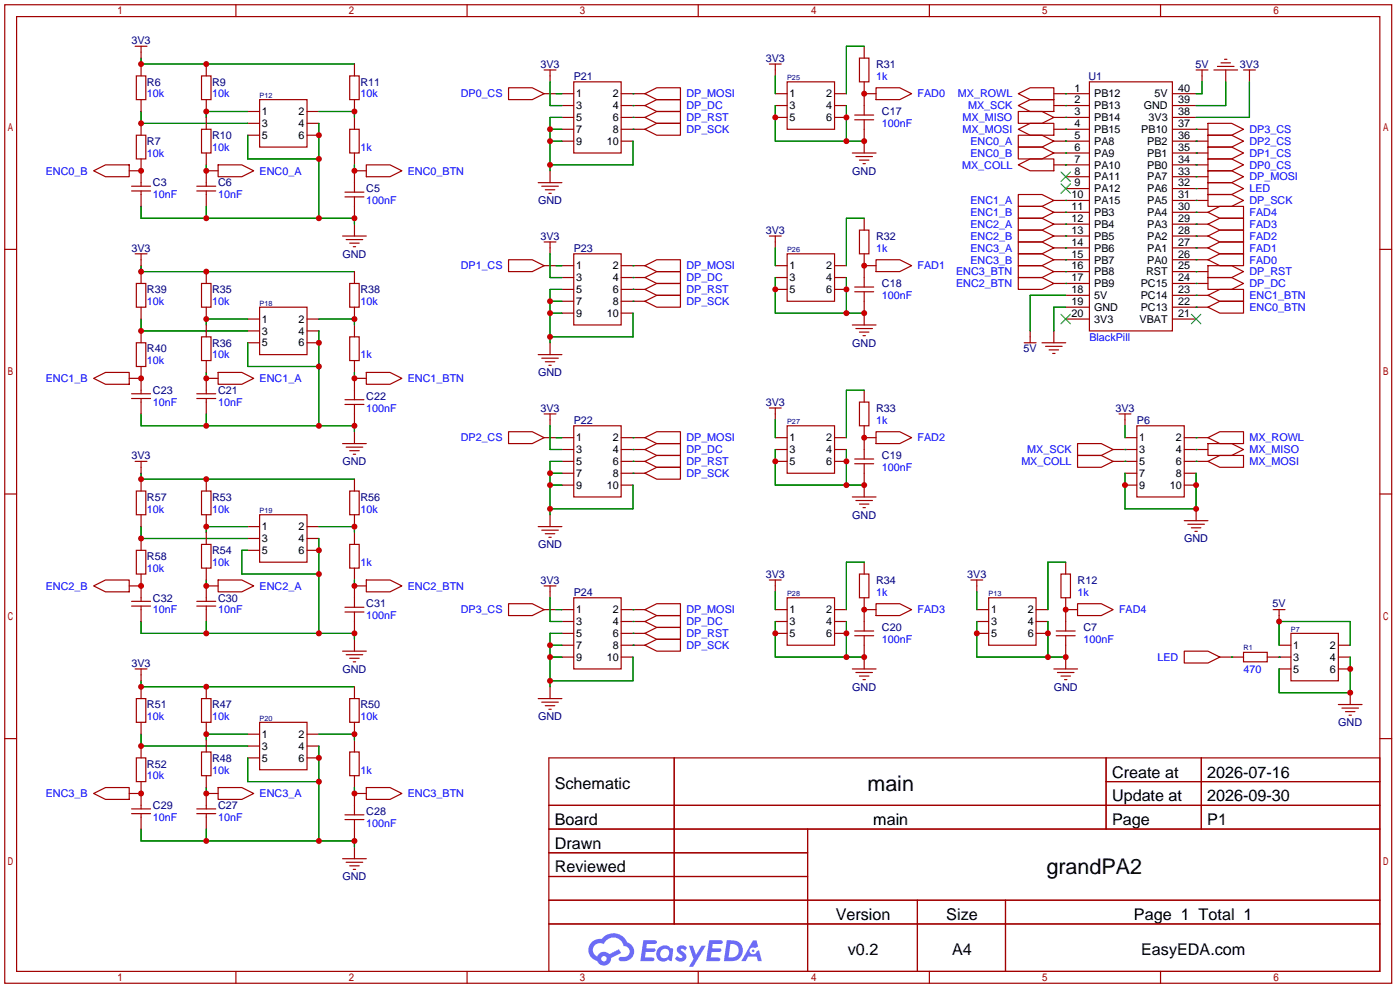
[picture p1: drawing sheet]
<svg xmlns="http://www.w3.org/2000/svg" width="300mm" height="212mm" viewBox="0 0 300 212" stroke-linecap="round" stroke-linejoin="round" font-family="sans-serif">
<g fill="none" stroke="#a10000" stroke-width=".25">
<path d="M1 1h297.2v209.6h-297.2zM3.6 3.6h292.1v204.4h-292.1zM50.5 1v2.6M100.1 1v2.6M149.6 1v2.6M199.1 1v2.6M248.7 1v2.6M1 53.4h2.6M295.7 53.4h2.5M1 105.8h2.6M295.7 105.8h2.5M1 158.2h2.6"/>
<path d="M295.7 158.2h2.5M117.6 162.3h178.1v45.7h-178.1zM117.6 172.5h178.1M117.6 177.5h178.1M144.5 162.3v35.6M173 177.5v30.5M237 162.3v15.2M237 167.4h58.7M257.4 162.3v15.2M117.6 182.6h55.4M117.6 192.8h178.1M117.6 187.7h55.4"/>
<path d="M117.6 197.9h178.1M196.6 192.8v15.2M215.4 192.8v15.2M50.5 208v2.6M100.1 208v2.6M149.6 208v2.6M199.1 208v2.6M248.7 208v2.6"/>
</g>
<g fill="#5487ff">
<path d="M145.3 202.7a1.3 1.3 0 0 1 1.9 .3l-.4 .6a.54 .54 0 0 0-.9-.2l.1 .2a1.28 1.28 0 0 1 .8 2 1.53 1.53 0 0 1-2.2-.3l.5-.6 .8 .5a.31 .31 0 0 0 .4-.3 .31 .31 0 0 0-.3-.4 1.12 1.12 0 0 1-.7-1.8z"/>
<path d="M147.6 202.5h.9l.6 2 1.2-2h.9l-2.7 4.6h-.9l1-1.7z"/>
<path d="M137.8 201.4h1.7a1.31 1.31 0 0 1 1.2 .2 .4 .4 0 0 1-.3 .5l-1.8 .1-.1 .9h1.6a.4 .4 0 0 1 .4 .4 .4 .4 0 0 1-.5 .4h-1.6l-.2 1.2h1.4a.46 .46 0 0 1 .5 0 .46 .46 0 0 1 .1 .5l-.4 .2h-2.6z"/>
<path d="M151.9 201.4h1.7a1.32 1.32 0 0 1 1.2 .2 .39 .39 0 0 1-.3 .5l-1.8 .1-.1 .9h1.6a.4 .4 0 0 1 .4 .4 .4 .4 0 0 1-.4 .4h-1.7l-.2 1.2h1.4a.46 .46 0 0 1 .5 0 .46 .46 0 0 1 .1 .5l-.4 .2h-2.6z"/>
<path d="M161.3 201.4h.8l.3 1.3-.6 .4a.75 .75 0 0 0-1.1 .3 .75 .75 0 0 0 .5 1 .75 .75 0 0 0 .9-.7l.5-.2 .6 2.3h-.8l-.3-.9h-1.8l-.5 .9h-1z"/>
<path d="M155.7 201.4l-.6 4.4h1.5a2.27 2.27 0 0 0 2.6-2.2 2.27 2.27 0 0 0-2.7-2.2zM156.5 202.1a1.5 1.5 0 0 1 1.8 1.6 1.5 1.5 0 0 1-1.9 1.4h-.3z"/>
<path d="M141.2 203a1.6 1.6 0 0 0-.3 2.3 1.6 1.6 0 0 0 2.3 .2l.7 .3 .3-2.4-.1-.3-.5-.1a1.58 1.58 0 0 0-2.4 0zM141.8 203.5a.98 .98 0 0 1 1.6 .4 .98 .98 0 0 1-1.1 1.3 .94 .94 0 0 1-.9-.7 .94 .94 0 0 1 .4-1z"/>
<path d="M126.8 201.8a2.37 2.37 0 0 0 1.1 4 1.54 1.54 0 0 0 1.8 1 1.54 1.54 0 0 0 1.2-1.6l2.2-1.1-.5-.8-2 1a1.57 1.57 0 0 0-2.7 .5 1.5 1.5 0 0 1-.7-2.1 1.5 1.5 0 0 1 2.2-.5 2.23 2.23 0 0 1 2.3-1.4 2.23 2.23 0 0 1 2 1.8 1.16 1.16 0 0 1 1.2 1.1 1.16 1.16 0 0 1-1.1 1.2h-.7a.47 .47 0 0 0-.5 .4 .47 .47 0 0 0 .4 .5 2.17 2.17 0 0 0 2.5-.9 2.17 2.17 0 0 0-.3-2.7l-.8-.4a3.2 3.2 0 0 0-5.5-.7l-1.1 .1zM128.8 205.3a.6 .6 0 0 1 1.2 0 .6 .6 0 0 1-1.2 0z"/>
<circle cx="161.4" cy="203.6" r=".28"/>
</g>
<g fill="none" stroke="#a10000" stroke-width=".25">
<path d="M29 9.9h2.5M29.2 16.3h2v5h-2zM30.2 9.9v2.5M30.2 13.7v2.6M43.2 16.3h2v5h-2zM44.2 13.7v2.6M74.9 16.3h2.1v5h-2.1zM75.9 13.7v2.6M109 18.8h5l2.6 1.3-2.6 1.2h-5zM116.6 15h2.5M117.9 15v2.5M122.9 17.5h10.2v15.3h-10.2z"/>
<path d="M164.8 13.7h2.6M166.1 13.7v2.6M168.7 17.5h10.1v10.2h-10.1zM184.1 12.4h2.1v5.1h-2.1zM185.2 9.9v2.5M185.2 17.5v7.1M187.7 18.8h5.1l2.5 1.3-2.5 1.2h-5.1zM233.4 17.5h17.8v53.4h-17.8zM256.3 15h2.5M257.6 15v2.5M260.1 15h5.1M260.9 14.2h3.5"/>
<path d="M261.6 13.5h2.1M262.4 12.7h.5M262.6 15v2.5M266.4 15h2.6M267.7 15v2.5M20.1 36.6l2.5-1.3h5.1v2.5h-5.1zM27.7 36.6h2.5M28.2 39.9h4.1M29.2 29h2v5h-2zM30.2 21.3v2.6M30.2 26.4v2.6M30.2 34v5.9"/>
<path d="M42.2 39.9h4M43.2 27.7h2v5.1h-2zM44.2 21.3v2.6M44.2 25.1v2.6M44.2 32.8v2.5M46.7 35.3h5.1l2.6 1.3-2.6 1.2h-5.1zM46.7 36.6h-2.5v3.3M53.1 23.9h2.5M53.1 26.4h2.5M53.1 29h2.5M55.6 21.3h10.2v10.2h-10.2zM65.8 23.9h2.5"/>
<path d="M65.8 26.4h2.5M65.8 29h2.5M74.9 27.7h2.1v5.1h-2.1zM75.9 21.3v2.6M75.9 25.1v2.6M75.9 32.8v2.5M78.5 35.3h5.1l2.5 1.3-2.5 1.2h-5.1zM78.5 36.6h-2.6v4.5M115.3 39.1h5.1M116.1 39.9h3.5M116.6 20.1h2.5M117.9 36.6v2.5"/>
<path d="M120.4 20.1h2.5M120.4 22.6h2.5M120.4 25.1h2.5M120.4 27.7h2.5M120.4 30.2h2.5M133.1 20.1h5.1M133.1 22.6h5.1M133.1 25.1h5.1M133.1 27.7h5.1M133.1 30.2h2.5M138.2 22.6l2.5-1.3h5.1v2.6h-5.1zM138.2 20.1l2.5-1.3h5.1v2.5h-5.1z"/>
<path d="M138.2 25.1l2.5-1.2h5.1v2.5h-5.1zM138.2 27.7l2.5-1.3h5.1v2.6h-5.1zM166.1 20.1h2.6M166.1 22.6h2.6M166.1 25.1h2.6M178.8 20.1h2.6M178.8 22.6h2.6M178.8 25.1h2.6M182.6 32.8h5.1M183.1 25.7h4.1M183.1 24.6h4.1M183.4 33.5h3.5"/>
<path d="M184.1 34.3h2.1M184.9 35.1h.5M185.2 20.1h2.5M185.2 25.7v7.1M218.2 22.6l2.5-1.3h5.1v2.6h-5.1zM218.2 27.7l2.5-1.3h5.1v2.6h-5.1zM218.2 23.9h5.1l2.5 1.2-2.5 1.3h-5.1zM218.2 29h5.1l2.5 1.2-2.5 1.3h-5.1zM218.2 31.5h5.1l2.5 1.3-2.5 1.2h-5.1zM218.2 20.1l2.5-1.3h5.1v2.5h-5.1zM218.2 35.3l2.5-1.3h5.1v2.6h-5.1zM225.8 20.1h7.6"/>
<path d="M225.8 22.6h7.6M225.8 25.1h7.6M225.8 35.3h7.6M225.8 27.7h7.6M225.8 30.2h7.6M225.8 32.8h7.6M228.3 37.8h5.1M251.2 20.1h5.1M251.2 22.6h5.1M251.2 25.1h5.1M251.2 37.8h7.6M251.2 35.3h7.6"/>
<path d="M251.2 27.7h7.6M251.2 30.2h7.6M251.2 32.8h7.6M258.8 29h5.1l2.5 1.2-2.5 1.3h-5.1zM258.8 31.5h5.1l2.5 1.3-2.5 1.2h-5.1zM258.8 34h5.1l2.5 1.3-2.5 1.3h-5.1zM258.8 26.4h5.1l2.5 1.3-2.5 1.3h-5.1zM258.8 36.6h5.1l2.5 1.2-2.5 1.3h-5.1zM258.8 39.1h5.1l2.5 1.3-2.5 1.3h-5.1zM28.2 40.9h4.1M29 54.4h2.5M30.2 40.9v3.3"/>
<path d="M30.2 54.4v2.5M30.2 58.2v2.5M42.2 40.9h4M44.2 40.9v3.3M44.2 58.2v2.5M73.4 50.5h5.1M73.9 42.2h4.1M73.9 41.1h4.1M74.2 51.3h3.5M74.9 52.1h2.1M75.7 52.8h.5M75.9 42.2v4.5"/>
<path d="M75.9 48v2.5M75.9 58.2v2.5M109 55.6h5l2.6 1.3-2.6 1.3h-5zM116.6 56.9h2.5M116.6 51.8h2.5M116.8 40.6h2.1M117.6 41.4h.5M117.9 51.8v2.6M120.4 56.9h2.5M120.4 59.4h2.5M122.9 54.4h10.2v15.2h-10.2zM133.1 56.9h5.1"/>
<path d="M133.1 59.4h5.1M138.2 59.4l2.5-1.2h5.1v2.5h-5.1zM138.2 56.9l2.5-1.3h5.1v2.6h-5.1zM164.8 50.5h2.6M166.1 50.5v2.6M166.1 56.9h2.6M166.1 59.4h2.6M168.7 54.4h10.1v10.1h-10.1zM178.8 56.9h2.6M178.8 59.4h2.6M184.1 49.3h2.1v5.1h-2.1zM185.2 46.7v2.6"/>
<path d="M185.2 54.4v7.1M185.2 56.9h2.5M187.7 55.6h5.1l2.5 1.3-2.5 1.3h-5.1zM218.2 41.7h5.1l2.5 1.2-2.5 1.3h-5.1zM218.2 44.2h5.1l2.5 1.3-2.5 1.2h-5.1zM218.2 46.7h5.1l2.5 1.3-2.5 1.3h-5.1zM218.2 49.3h5.1l2.5 1.2-2.5 1.3h-5.1zM218.2 51.8h5.1l2.5 1.3-2.5 1.3h-5.1zM218.2 54.4h5.1l2.5 1.2-2.5 1.3h-5.1zM218.2 59.4h5.1l2.5 1.3-2.5 1.3h-5.1zM218.2 56.9h5.1l2.5 1.3-2.5 1.2h-5.1zM225.8 42.9h7.6"/>
<path d="M225.8 45.5h7.6M225.8 48h7.6M225.8 50.5h7.6M225.8 53.1h7.6M225.8 55.6h7.6M225.8 58.2h7.6M228.3 40.4h5.1M251.2 42.9h7.6M251.2 45.5h7.6M251.2 48h7.6M251.2 50.5h7.6M251.2 53.1h7.6"/>
<path d="M251.2 55.6h7.6M251.2 58.2h7.6M251.2 40.4h7.6M258.8 55.6l2.6-1.2h5v2.5h-5zM258.8 53.1l2.6-1.3h5v2.6h-5zM258.8 50.5l2.6-1.2h5v2.5h-5zM258.8 48l2.6-1.3h5v2.6h-5zM258.8 45.5l2.6-1.3h5v2.5h-5zM258.8 41.7h5.1l2.5 1.2-2.5 1.3h-5.1zM258.8 59.4h5.1l2.5 1.3-2.5 1.3h-5.1zM258.8 56.9h5.1l2.5 1.3-2.5 1.2h-5.1zM29.2 60.7h2v5.1h-2z"/>
<path d="M29.2 73.4h2v5.1h-2zM30.2 65.8v2.5M30.2 70.9v2.5M30.2 78.5v5.8M43.2 60.7h2v5.1h-2zM43.2 72.1h2v5.1h-2zM44.2 65.8v2.5M44.2 69.6v2.5M44.2 77.2v2.6M46.7 79.8h5.1l2.6 1.2-2.6 1.3h-5.1zM53.1 68.3h2.5M53.1 70.9h2.5"/>
<path d="M53.1 73.4h2.5M55.6 65.8h10.2v10.1h-10.2zM65.8 68.3h2.5M65.8 70.9h2.5M65.8 73.4h2.5M74.9 72.1h2.1v5.1h-2.1zM74.9 60.7h2.1v5.1h-2.1zM75.9 65.8v2.5M75.9 69.6v2.5M75.9 77.2v2.6M78.5 79.8h5.1l2.5 1.2-2.5 1.3h-5.1zM115.3 75.9h5.1"/>
<path d="M116.1 76.7h3.5M116.8 77.5h2.1M117.6 78.2h.5M117.9 73.4v2.5M120.4 62h2.5M120.4 64.5h2.5M120.4 67.1h2.5M133.1 62h5.1M133.1 64.5h5.1M133.1 67.1h2.5M138.2 62l2.5-1.3h5.1v2.5h-5.1zM138.2 64.5l2.5-1.3h5.1v2.6h-5.1z"/>
<path d="M166.1 62h2.6M178.8 62h2.6M182.6 69.6h5.1M183.1 62.5h4.1M183.1 61.5h4.1M183.4 70.4h3.5M184.1 71.1h2.1M184.9 71.9h.5M185.2 62.5v7.1M219.5 73.4h2.5M220.7 70.9v2.5M223.3 73.4h5"/>
<path d="M224 74.2h3.6M224.8 74.9h2M225.6 75.7h.5M225.8 60.7h7.6M225.8 70.9v2.5M228.3 68.3h5.1M228.3 65.8h5.1M228.3 63.2h5.1M251.2 68.3h5.1M251.2 60.7h7.6M251.2 65.8h7.6M251.2 63.2h7.6"/>
<path d="M258.8 63.2l2.6-1.2h5v2.5h-5zM258.8 65.8l2.6-1.3h5v2.6h-5zM20.1 81l2.5-1.2h5.1v2.5h-5.1zM27.7 81h2.5M28.2 85.3h4.1M28.2 84.3h4.1M29 98.8h2.5M30.2 85.3v3.3M30.2 98.8v2.5M42.2 85.3h4M42.2 84.3h4M44.2 85.3v3.3"/>
<path d="M46.7 81h-2.5v3.3M73.4 95h5.1M73.9 86.6h4.1M73.9 85.6h4.1M74.2 95.8h3.5M74.9 96.5h2.1M75.7 97.3h.5M75.9 86.6v4.6M75.9 92.5v2.5M78.5 81h-2.6v4.6M109 92.5h5l2.6 1.2-2.6 1.3h-5zM116.6 93.7h2.5"/>
<path d="M116.6 88.6h2.5M117.9 88.6v2.6M120.4 93.7h2.5M120.4 96.3h2.5M120.4 98.8h2.5M122.9 91.2h10.2v15.2h-10.2zM133.1 93.7h5.1M133.1 96.3h5.1M133.1 98.8h5.1M138.2 96.3l2.5-1.3h5.1v2.5h-5.1zM138.2 93.7l2.5-1.2h5.1v2.5h-5.1zM138.2 98.8l2.5-1.3h5.1v2.6h-5.1z"/>
<path d="M164.8 87.4h2.6M166.1 93.7h2.6M166.1 96.3h2.6M166.1 98.8h2.6M166.1 87.4v2.5M168.7 91.2h10.1v10.1h-10.1zM178.8 93.7h2.6M178.8 96.3h2.6M178.8 98.8h2.6M183.1 99.3h4.1M183.1 98.3h4.1M184.1 86.1h2.1v5.1h-2.1z"/>
<path d="M185.2 93.7h2.5M185.2 83.6v2.5M185.2 91.2v7.1M185.2 99.3v7.1M187.7 92.5h5.1l2.5 1.2-2.5 1.3h-5.1zM230.9 97.5h5.1l2.5 1.3-2.5 1.3h-5.1zM230.9 95h5.1l2.5 1.3-2.5 1.2h-5.1zM238.5 96.3h5.1M238.5 98.8h5.1M239.8 88.6h2.5M241 93.7h2.6M241 88.6v2.6"/>
<path d="M243.6 91.2h10.1v15.2h-10.1zM253.7 93.7h5.1M253.7 96.3h5.1M253.7 98.8h5.1M258.8 98.8l2.6-1.3h5v2.6h-5zM258.8 93.7l2.6-1.2h5v2.5h-5zM258.8 95h5.1l2.5 1.3-2.5 1.2h-5.1zM29.2 105.2h2v5h-2zM29.2 117.9h2v5h-2zM30.2 102.6v2.6M30.2 110.2v2.6M30.2 115.3v2.6"/>
<path d="M43.2 105.2h2v5h-2zM43.2 116.6h2v5.1h-2zM44.2 102.6v2.6M44.2 110.2v2.6M44.2 114v2.6M53.1 112.8h2.5M53.1 115.3h2.5M53.1 117.9h2.5M55.6 110.2h10.2v10.2h-10.2zM65.8 112.8h2.5M65.8 115.3h2.5M65.8 117.9h2.5"/>
<path d="M74.9 116.6h2.1v5.1h-2.1zM74.9 105.2h2.1v5h-2.1zM75.9 102.6v2.6M75.9 110.2v2.6M75.9 114v2.6M115.3 112.8h5.1M116.1 113.5h3.5M116.8 114.3h2.1M117.6 115.1h.5M117.9 110.2v2.6M120.4 101.3h2.5M120.4 103.9h2.5"/>
<path d="M133.1 101.3h5.1M133.1 103.9h2.5M138.2 101.3l2.5-1.2h5.1v2.5h-5.1zM182.6 106.4h5.1M183.4 107.2h3.5M184.1 107.9h2.1M184.9 108.7h.5M241 101.3h2.6M241 103.9h2.6M253.7 101.3h2.6M253.7 103.9h2.6M253.7 111.5h5.1"/>
<path d="M254.5 112.3h3.6M255.3 113h2M256 113.8h.5M256.3 109v2.5M20.1 125.5l2.5-1.3h5.1v2.5h-5.1zM27.7 125.5h2.5M28.2 129.8h4.1M28.2 128.8h4.1M30.2 122.9v5.9M30.2 129.8v3.3M42.2 129.8h4M42.2 128.8h4"/>
<path d="M44.2 121.7v2.5M44.2 129.8v3.3M46.7 124.2h5.1l2.6 1.3-2.6 1.2h-5.1zM46.7 125.5h-2.5v3.3M73.4 139.4h5.1M73.9 131.1h4.1M73.9 130h4.1M75.9 121.7v2.5M75.9 131.1v4.5M75.9 136.9v2.5M78.5 124.2h5.1l2.5 1.3-2.5 1.2h-5.1zM78.5 125.5h-2.6v4.5"/>
<path d="M109 129.3h5l2.6 1.3-2.6 1.2h-5zM116.6 130.6h2.5M116.6 125.5h2.5M117.9 125.5v2.5M120.4 138.2h2.5M120.4 130.6h2.5M120.4 133.1h2.5M120.4 135.6h2.5M122.9 128h10.2v15.3h-10.2zM133.1 138.2h5.1M133.1 130.6h5.1M133.1 133.1h5.1"/>
<path d="M133.1 135.6h5.1M138.2 133.1l2.5-1.3h5.1v2.6h-5.1zM138.2 130.6l2.5-1.3h5.1v2.5h-5.1zM138.2 135.6l2.5-1.2h5.1v2.5h-5.1zM138.2 138.2l2.5-1.3h5.1v2.5h-5.1zM164.8 124.2h2.6M166.1 130.6h2.6M166.1 133.1h2.6M166.1 135.6h2.6M166.1 124.2v2.5M168.7 128h10.1v10.2h-10.1zM178.8 130.6h2.6"/>
<path d="M178.8 133.1h2.6M178.8 135.6h2.6M183.1 136.1h4.1M183.1 135.1h4.1M184.1 122.9h2.1v5.1h-2.1zM185.2 130.6h2.5M185.2 120.4v2.5M185.2 128v7.1M185.2 136.1v7.2M187.7 129.3h5.1l2.5 1.3-2.5 1.2h-5.1zM208 124.2h2.6M209.3 130.6h2.5"/>
<path d="M209.3 133.1h2.5M209.3 135.6h2.5M209.3 124.2v2.5M211.8 128h10.2v10.2h-10.2zM222 130.6h2.5M222 133.1h2.5M222 135.6h2.5M226.3 136.1h4.1M226.3 135.1h4.1M227.3 122.9h2.1v5.1h-2.1zM228.3 130.6h2.6M228.3 120.4v2.5"/>
<path d="M228.3 128v7.1M228.3 136.1v7.2M230.9 129.3h5.1l2.5 1.3-2.5 1.2h-5.1zM253.7 139.4h5.1l2.6 1.3-2.6 1.3h-5.1zM266.4 139.7h5.1v2h-5.1zM272.8 130.6h2.5M274.1 138.2h2.5M274.1 130.6v2.5M276.6 135.6h10.2v10.2h-10.2zM286.8 138.2h2.5M29 143.3h2.5M29.2 149.6h2v5.1h-2z"/>
<path d="M30.2 143.3v2.5M30.2 147.1v2.5M30.2 154.7v2.5M30.2 159.8v2.5M43.2 149.6h2v5.1h-2zM44.2 147.1v2.5M44.2 154.7v2.5M44.2 158.5v2.5M53.1 157.2h2.5M53.1 159.8h2.5M55.6 154.7h10.2v10.1h-10.2zM65.8 157.2h2.5"/>
<path d="M65.8 159.8h2.5M74.2 140.2h3.5M74.9 149.6h2.1v5.1h-2.1zM74.9 141h2.1M75.7 141.7h.5M75.9 147.1v2.5M75.9 154.7v2.5M75.9 158.5v2.5M115.3 149.6h5.1M116.1 150.4h3.5M116.8 151.1h2.1M117.6 151.9h.5"/>
<path d="M117.9 147.1v2.5M120.4 140.7h2.5M133.1 140.7h2.5M182.6 143.3h5.1M183.4 144h3.5M184.1 144.8h2.1M184.9 145.5h.5M225.8 143.3h5.1M226.6 144h3.5M227.3 144.8h2.1M228.1 145.5h.5M261.4 140.7h5"/>
<path d="M271.5 140.7h5.1M274.1 143.3h2.5M286.8 140.7h2.5M286.8 143.3h2.5M286.8 150.9h5M287.5 151.6h3.6M288.3 152.4h2M289.1 153.2h.5M289.3 148.3v2.6M20.1 169.9l2.5-1.2h5.1v2.5h-5.1zM27.7 169.9h2.5M28.2 174.2h4.1"/>
<path d="M28.2 173.2h4.1M29.2 162.3h2v5.1h-2zM30.2 167.4v5.8M30.2 174.2v3.3M42.2 174.2h4M42.2 173.2h4M43.2 161h2v5.1h-2zM44.2 166.1v2.6M44.2 174.2v3.3M46.7 168.7h5.1l2.6 1.2-2.6 1.3h-5.1zM46.7 169.9h-2.5v3.3M53.1 162.3h2.5"/>
<path d="M65.8 162.3h2.5M73.9 175.5h4.1M73.9 174.5h4.1M74.9 161h2.1v5.1h-2.1zM75.9 166.1v2.6M75.9 175.5v4.6M78.5 168.7h5.1l2.5 1.2-2.5 1.3h-5.1zM78.5 169.9h-2.6v4.6M73.4 183.9h5.1M74.2 184.7h3.5M74.9 185.4h2.1M75.7 186.2h.5"/>
<path d="M75.9 181.4v2.5"/>
</g>
<path d="M227.3 36.8l2.1 2.1M227.3 39.4l2.1 2M229.4 36.8l-2.1 2.1M229.4 39.4l-2.1 2M227.3 67.3l2.1 2M229.4 67.3l-2.1 2M255.3 67.3l2 2M257.3 67.3l-2 2" fill="none" stroke="#3c3" stroke-width=".25"/>
<g fill="none" stroke="#008700" stroke-width=".25">
<path d="M30.2 12.4v1.3h45.7M117.9 17.5v5.1h2.5M166.1 16.3v3.8M185.2 9.9h-3.8v10.2M257.6 17.5v2.6h-1.3M262.6 17.5v5.1h-6.3M267.7 17.5v7.6h-11.4M30.2 36.6h.1M30.2 23.9v2.5h22.9M44.2 35.3v1.3M53.1 23.9h-8.9v1.2M53.1 29v5h15.2"/>
<path d="M68.3 23.9h7.6v1.2M68.3 26.4v20.3M75.9 35.3v1.3M117.9 30.2h2.5M117.9 27.7h2.5M119.1 20.1h1.3M120.4 25.1h-2.5v11.5M135.6 20.1h.1M135.6 22.6h.1M135.6 25.1h.1M135.6 27.7h.1M135.6 30.2v5.1h-17.7"/>
<path d="M166.1 22.6v7.6h19.1M181.4 22.6v7.6M185.2 20.1h.1M228.3 22.6h.1M228.3 27.7h.1M228.3 25.1h.1M228.3 30.2h.1M228.3 32.8h.1M228.3 20.1h.1M228.3 35.3h.1M256.3 30.2h.1M256.3 32.8h.1"/>
<path d="M256.3 35.3h.1M256.3 27.7h.1M256.3 37.8h.1M30.2 44.2v2.5h45.7v1.3M30.2 56.9v1.3h45.7M44.2 44.2v2.5M117.9 54.4v5h2.5M119.1 56.9h1.3M135.6 56.9h.1M135.6 59.4h.1M166.1 53.1v3.8M166.1 59.4v7.7h19.1"/>
<path d="M181.4 59.4v7.7M185.2 56.9h.1M185.2 46.7h-3.8v10.2M228.3 42.9h.1M228.3 45.5h.1M228.3 48h.1M228.3 50.5h.1M228.3 53.1h.1M228.3 55.6h.1M228.3 58.2h.1M256.3 55.6h.1M256.3 53.1h.1"/>
<path d="M256.3 50.5h.1M256.3 48h.1M256.3 45.5h.1M256.3 42.9h.1M256.3 58.2h.1M256.3 40.4h.1M30.2 68.3v2.6h22.9M44.2 79.8v1.2M53.1 68.3h-8.9v1.3M53.1 73.4v5.1h15.2M68.3 68.3h7.6v1.3M68.3 70.9v20.3"/>
<path d="M75.9 79.8v1.2M117.9 67.1h2.5M117.9 64.5h2.5M120.4 62h-2.5v11.4M135.6 62h.1M135.6 64.5h.1M135.6 67.1v5h-17.7M228.3 60.7h.1M228.3 65.8h-2.5v5.1M228.3 63.2h-7.6v7.7M256.3 60.7h.1M256.3 63.2h.1"/>
<path d="M256.3 65.8h.1M30.2 81h.1M30.2 88.6v2.6h45.7v1.3M44.2 88.6v2.6M117.9 91.2v5.1h2.5M119.1 93.7h1.3M120.4 98.8h-2.5v11.4M135.6 93.7h.1M135.6 96.3h.1M135.6 98.8h.1M166.1 89.9v3.8M166.1 96.3v7.6h19.1"/>
<path d="M181.4 96.3v7.6M185.2 93.7h.1M185.2 83.6h-3.8v10.1M241 98.8h.1M241 96.3h.1M241 91.2v2.5M256.3 98.8h.1M256.3 96.3h.1M256.3 93.7h.1M30.2 101.3v1.3h45.7M30.2 112.8v2.5h22.9M53.1 112.8h-8.9v1.2"/>
<path d="M53.1 117.9h-1.3v5h16.5M68.3 112.8h7.6v1.2M68.3 115.3v20.3M117.9 103.9h2.5M117.9 101.3h2.5M135.6 101.3h.1M135.6 103.9v5.1h-17.7M241 101.3v7.7h15.3v-7.7M30.2 125.5h.1M30.2 133.1v2.5h45.7v1.3M44.2 124.2v1.3M44.2 133.1v2.5"/>
<path d="M75.9 124.2v1.3M117.9 128v5.1h2.5M117.9 138.2h2.5M119.1 130.6h1.3M120.4 135.6h-2.5v11.5M135.6 130.6h.1M135.6 133.1h.1M135.6 135.6h.1M135.6 138.2h.1M166.1 126.7v3.9M166.1 133.1v7.6h19.1M181.4 133.1v7.6"/>
<path d="M185.2 130.6h.1M185.2 120.4h-3.8v10.2M209.3 126.7v3.9M209.3 133.1v7.6h19M224.5 133.1v7.6M228.3 130.6h.1M228.3 120.4h-3.8v10.2M274.1 138.2v-5.1h15.2v5.1M30.2 145.8v1.3h45.7M30.2 157.2v2.6h22.9M53.1 157.2h-8.9v1.3M68.3 157.2h7.6v1.3"/>
<path d="M68.3 159.8v20.3M117.9 140.7h2.5M135.6 140.7v5.1h-17.7M263.9 140.7h.1M274.1 140.7h.1M289.3 140.7v7.6h-15.2v-5M30.2 169.9h.1M30.2 177.5v2.6h45.7v1.3M44.2 168.7v1.2M44.2 177.5v2.6M53.1 162.3v5.1h15.2M75.9 168.7v1.2"/>
</g>
<g fill="#c00">
<circle cx="44.2" cy="23.9" r=".63"/>
<circle cx="44.2" cy="36.6" r=".63"/>
<circle cx="30.2" cy="26.4" r=".63"/>
<circle cx="44.2" cy="46.7" r=".63"/>
<circle cx="68.3" cy="46.7" r=".63"/>
<circle cx="75.9" cy="46.7" r=".63"/>
<circle cx="68.3" cy="34" r=".63"/>
<circle cx="68.3" cy="29" r=".63"/>
<circle cx="44.2" cy="13.7" r=".63"/>
<circle cx="30.2" cy="13.7" r=".63"/>
<circle cx="166.1" cy="25.1" r=".63"/>
<circle cx="181.4" cy="30.2" r=".63"/>
<circle cx="181.4" cy="25.1" r=".63"/>
<circle cx="185.2" cy="30.2" r=".63"/>
<circle cx="166.1" cy="62" r=".63"/>
<circle cx="181.4" cy="67.1" r=".63"/>
<circle cx="185.2" cy="67.1" r=".63"/>
<circle cx="181.4" cy="62" r=".63"/>
<circle cx="166.1" cy="98.8" r=".63"/>
<circle cx="181.4" cy="103.9" r=".63"/>
<circle cx="181.4" cy="98.8" r=".63"/>
<circle cx="185.2" cy="103.9" r=".63"/>
<circle cx="166.1" cy="135.6" r=".63"/>
<circle cx="181.4" cy="140.7" r=".63"/>
<circle cx="185.2" cy="140.7" r=".63"/>
<circle cx="181.4" cy="135.6" r=".63"/>
<circle cx="274.1" cy="133.1" r=".63"/>
<circle cx="117.9" cy="27.7" r=".63"/>
<circle cx="117.9" cy="30.2" r=".63"/>
<circle cx="117.9" cy="35.3" r=".63"/>
<circle cx="117.9" cy="101.3" r=".63"/>
<circle cx="117.9" cy="103.9" r=".63"/>
<circle cx="117.9" cy="109" r=".63"/>
<circle cx="117.9" cy="64.5" r=".63"/>
<circle cx="117.9" cy="67.1" r=".63"/>
<circle cx="117.9" cy="72.1" r=".63"/>
<circle cx="117.9" cy="138.2" r=".63"/>
<circle cx="117.9" cy="140.7" r=".63"/>
<circle cx="117.9" cy="145.8" r=".63"/>
<circle cx="75.9" cy="36.6" r=".63"/>
<circle cx="30.2" cy="36.6" r=".63"/>
<circle cx="75.9" cy="23.9" r=".63"/>
<circle cx="44.2" cy="68.3" r=".63"/>
<circle cx="44.2" cy="81" r=".63"/>
<circle cx="30.2" cy="70.9" r=".63"/>
<circle cx="44.2" cy="91.2" r=".63"/>
<circle cx="68.3" cy="91.2" r=".63"/>
<circle cx="75.9" cy="91.2" r=".63"/>
<circle cx="68.3" cy="78.5" r=".63"/>
<circle cx="68.3" cy="73.4" r=".63"/>
<circle cx="44.2" cy="58.2" r=".63"/>
<circle cx="30.2" cy="58.2" r=".63"/>
<circle cx="75.9" cy="81" r=".63"/>
<circle cx="30.2" cy="81" r=".63"/>
<circle cx="75.9" cy="68.3" r=".63"/>
<circle cx="44.2" cy="157.2" r=".63"/>
<circle cx="44.2" cy="169.9" r=".63"/>
<circle cx="30.2" cy="159.8" r=".63"/>
<circle cx="44.2" cy="180.1" r=".63"/>
<circle cx="68.3" cy="180.1" r=".63"/>
<circle cx="75.9" cy="180.1" r=".63"/>
<circle cx="68.3" cy="167.4" r=".63"/>
<circle cx="68.3" cy="162.3" r=".63"/>
<circle cx="44.2" cy="147.1" r=".63"/>
<circle cx="30.2" cy="147.1" r=".63"/>
<circle cx="75.9" cy="169.9" r=".63"/>
<circle cx="30.2" cy="169.9" r=".63"/>
<circle cx="75.9" cy="157.2" r=".63"/>
<circle cx="44.2" cy="112.8" r=".63"/>
<circle cx="44.2" cy="125.5" r=".63"/>
<circle cx="30.2" cy="115.3" r=".63"/>
<circle cx="44.2" cy="135.6" r=".63"/>
<circle cx="68.3" cy="135.6" r=".63"/>
<circle cx="75.9" cy="135.6" r=".63"/>
<circle cx="68.3" cy="122.9" r=".63"/>
<circle cx="68.3" cy="117.9" r=".63"/>
<circle cx="44.2" cy="102.6" r=".63"/>
<circle cx="30.2" cy="102.6" r=".63"/>
<circle cx="75.9" cy="125.5" r=".63"/>
<circle cx="30.2" cy="125.5" r=".63"/>
<circle cx="75.9" cy="112.8" r=".63"/>
<circle cx="209.3" cy="135.6" r=".63"/>
<circle cx="224.5" cy="140.7" r=".63"/>
<circle cx="228.3" cy="140.7" r=".63"/>
<circle cx="224.5" cy="135.6" r=".63"/>
<circle cx="185.2" cy="20.1" r=".63"/>
<circle cx="185.2" cy="56.9" r=".63"/>
<circle cx="185.2" cy="130.6" r=".63"/>
<circle cx="228.3" cy="130.6" r=".63"/>
<circle cx="185.2" cy="93.7" r=".63"/>
<circle cx="289.3" cy="148.3" r=".63"/>
<circle cx="289.3" cy="143.3" r=".63"/>
<circle cx="241" cy="103.9" r=".63"/>
<circle cx="256.3" cy="109" r=".63"/>
<circle cx="256.3" cy="103.9" r=".63"/>
</g>
<g font-size="4.6">
<text x="185.9" y="169.4">main</text>
<text x="224.2" y="187.2">grandPA2</text>
</g>
<g font-size="3.5">
<text x="238.3" y="166.5">Create at</text>
<text x="258.7" y="166.5">2026-07-16</text>
<text x="118.9" y="169.1">Schematic</text>
<text x="238.3" y="171.6">Update at</text>
<text x="258.7" y="171.6">2026-09-30</text>
<text x="118.9" y="176.7">Board</text>
<text x="187.1" y="176.7">main</text>
<text x="238.3" y="176.7">Page</text>
<text x="258.7" y="176.7">P1</text>
<text x="118.9" y="181.8">Drawn</text>
<text x="118.9" y="186.8">Reviewed</text>
<text x="179.1" y="197">Version</text>
<text x="202.8" y="197">Size</text>
<text x="243" y="197">Page 1 Total 1</text>
<text x="181.7" y="204.6">v0.2</text>
<text x="204" y="204.6">A4</text>
<text x="244.5" y="204.6">EasyEDA.com</text>
</g>
<g font-size="2.3" fill="#000080">
<text x="28.2" y="9.4">3V3</text>
<text x="115.8" y="14.5">3V3</text>
<text x="122.9" y="17.1">P21</text>
<text x="164.1" y="13.3">3V3</text>
<text x="187.7" y="14.5">R31</text>
<text x="233.2" y="17.1">U1</text>
<text x="256.1" y="14.5">5V</text>
<text x="265.7" y="14.5">3V3</text>
<text x="31.5" y="18.3">R6</text>
<text x="45.5" y="18.3">R9</text>
<text x="77.2" y="18.3">R11</text>
<text x="45.5" y="29.8">R10</text>
<text x="189" y="24.7">C17</text>
<text x="31.5" y="31">R7</text>
<text x="32.8" y="39.9">C3</text>
<text x="46.7" y="39.9">C6</text>
<text x="78.5" y="41.2">C5</text>
<text x="182.6" y="37.4">GND</text>
<text x="115.3" y="43.7">GND</text>
<text x="28.2" y="53.9">3V3</text>
<text x="115.8" y="51.4">3V3</text>
<text x="122.9" y="53.9">P23</text>
<text x="164.1" y="50.1">3V3</text>
<text x="187.7" y="51.4">R32</text>
<text x="73.4" y="55.2">GND</text>
<text x="31.5" y="62.8">R39</text>
<text x="45.5" y="62.8">R35</text>
<text x="77.2" y="62.8">R38</text>
<text x="189" y="61.5">C18</text>
<text x="31.5" y="75.5">R40</text>
<text x="45.5" y="74.2">R36</text>
<text x="182.6" y="74.2">GND</text>
<text x="219.3" y="75.5">5V</text>
<text x="115.3" y="80.6">GND</text>
<text x="32.8" y="84.4">C23</text>
<text x="46.7" y="84.4">C21</text>
<text x="78.5" y="85.6">C22</text>
<text x="115.8" y="88.2">3V3</text>
<text x="164.1" y="86.9">3V3</text>
<text x="187.7" y="88.2">R33</text>
<text x="239" y="88.2">3V3</text>
<text x="122.9" y="90.7">P22</text>
<text x="243.6" y="90.7">P6</text>
<text x="28.2" y="98.3">3V3</text>
<text x="73.4" y="99.6">GND</text>
<text x="189" y="98.3">C19</text>
<text x="31.5" y="107.2">R57</text>
<text x="45.5" y="107.2">R53</text>
<text x="77.2" y="107.2">R56</text>
<text x="182.6" y="111">GND</text>
<text x="31.5" y="119.9">R58</text>
<text x="45.5" y="118.7">R54</text>
<text x="115.3" y="117.4">GND</text>
<text x="253.7" y="116.1">GND</text>
<text x="115.8" y="125">3V3</text>
<text x="164.1" y="123.7">3V3</text>
<text x="187.7" y="125">R34</text>
<text x="207.2" y="123.7">3V3</text>
<text x="230.9" y="125">R12</text>
<text x="32.8" y="128.8">C32</text>
<text x="46.7" y="128.8">C30</text>
<text x="78.5" y="130.1">C31</text>
<text x="122.9" y="127.6">P24</text>
<text x="272.7" y="130.1">5V</text>
<text x="189" y="135.2">C20</text>
<text x="232.2" y="135.2">C7</text>
<text x="28.2" y="142.8">3V3</text>
<text x="73.4" y="144.1">GND</text>
<text x="182.6" y="147.9">GND</text>
<text x="225.8" y="147.9">GND</text>
<text x="31.5" y="151.7">R51</text>
<text x="45.5" y="151.7">R47</text>
<text x="77.2" y="151.7">R50</text>
<text x="115.3" y="154.2">GND</text>
<text x="286.7" y="155.5">GND</text>
<text x="31.5" y="164.4">R52</text>
<text x="45.5" y="163.1">R48</text>
<text x="32.8" y="173.3">C29</text>
<text x="46.7" y="173.3">C27</text>
<text x="78.5" y="174.5">C28</text>
<text x="73.4" y="188.5">GND</text>
</g>
<g font-size="2.3" fill="#00f">
<text x="187.7" y="17.1">1k</text>
<text x="31.5" y="20.9">10k</text>
<text x="45.5" y="20.9">10k</text>
<text x="77.2" y="20.9">10k</text>
<text x="98.7" y="20.9">DP0_CS</text>
<text x="147.1" y="23.4">DP_DC</text>
<text x="147.1" y="20.9">DP_MOSI</text>
<text x="196.6" y="20.9">FAD0</text>
<text x="205.2" y="20.9">MX_ROWL</text>
<text x="207.4" y="23.4">MX_SCK</text>
<text x="147.1" y="26">DP_RST</text>
<text x="147.1" y="28.5">DP_SCK</text>
<text x="189" y="27.2">100nF</text>
<text x="206.3" y="28.5">MX_MOSI</text>
<text x="206.3" y="26">MX_MISO</text>
<text x="267.7" y="28.5">DP3_CS</text>
<text x="31.5" y="33.6">10k</text>
<text x="45.5" y="32.3">10k</text>
<text x="77.2" y="32.3">1k</text>
<text x="207.9" y="31">ENC0_A</text>
<text x="207.9" y="33.6">ENC0_B</text>
<text x="267.7" y="31">DP2_CS</text>
<text x="267.7" y="33.6">DP1_CS</text>
<text x="9.8" y="37.4">ENC0_B</text>
<text x="55.6" y="37.4">ENC0_A</text>
<text x="87.4" y="37.4">ENC0_BTN</text>
<text x="206.1" y="36.1">MX_COLL</text>
<text x="267.7" y="36.1">DP0_CS</text>
<text x="267.7" y="38.7">DP_MOSI</text>
<text x="267.7" y="41.2">LED</text>
<text x="32.8" y="42.5">10nF</text>
<text x="46.7" y="42.5">10nF</text>
<text x="78.5" y="43.7">100nF</text>
<text x="207.9" y="43.7">ENC1_A</text>
<text x="207.9" y="46.3">ENC1_B</text>
<text x="267.7" y="46.3">FAD4</text>
<text x="267.7" y="43.7">DP_SCK</text>
<text x="187.7" y="53.9">1k</text>
<text x="207.9" y="48.8">ENC2_A</text>
<text x="207.9" y="51.4">ENC2_B</text>
<text x="207.9" y="53.9">ENC3_A</text>
<text x="267.7" y="53.9">FAD1</text>
<text x="267.7" y="51.4">FAD2</text>
<text x="267.7" y="48.8">FAD3</text>
<text x="98.7" y="57.7">DP1_CS</text>
<text x="147.1" y="57.7">DP_MOSI</text>
<text x="196.6" y="57.7">FAD1</text>
<text x="204.9" y="59">ENC3_BTN</text>
<text x="207.9" y="56.4">ENC3_B</text>
<text x="267.7" y="56.4">FAD0</text>
<text x="267.7" y="59">DP_RST</text>
<text x="31.5" y="65.3">10k</text>
<text x="45.5" y="65.3">10k</text>
<text x="77.2" y="65.3">10k</text>
<text x="147.1" y="60.2">DP_DC</text>
<text x="147.1" y="62.8">DP_RST</text>
<text x="147.1" y="65.3">DP_SCK</text>
<text x="189" y="64.1">100nF</text>
<text x="204.9" y="61.5">ENC2_BTN</text>
<text x="267.7" y="61.5">DP_DC</text>
<text x="267.7" y="64.1">ENC1_BTN</text>
<text x="267.7" y="66.6">ENC0_BTN</text>
<text x="45.5" y="76.8">10k</text>
<text x="77.2" y="76.8">1k</text>
<text x="233.4" y="72.9">BlackPill</text>
<text x="9.8" y="81.8">ENC1_B</text>
<text x="31.5" y="78">10k</text>
<text x="55.6" y="81.8">ENC1_A</text>
<text x="87.4" y="81.8">ENC1_BTN</text>
<text x="32.8" y="86.9">10nF</text>
<text x="46.7" y="86.9">10nF</text>
<text x="78.5" y="88.2">100nF</text>
<text x="98.7" y="94.5">DP2_CS</text>
<text x="147.1" y="94.5">DP_MOSI</text>
<text x="187.7" y="90.7">1k</text>
<text x="196.6" y="94.5">FAD2</text>
<text x="267.7" y="94.5">MX_ROWL</text>
<text x="147.1" y="97.1">DP_DC</text>
<text x="147.1" y="99.6">DP_RST</text>
<text x="189" y="100.9">100nF</text>
<text x="218.8" y="99.6">MX_COLL</text>
<text x="220.1" y="97.1">MX_SCK</text>
<text x="267.7" y="99.6">MX_MOSI</text>
<text x="267.7" y="97.1">MX_MISO</text>
<text x="147.1" y="102.2">DP_SCK</text>
<text x="31.5" y="109.8">10k</text>
<text x="45.5" y="109.8">10k</text>
<text x="77.2" y="109.8">10k</text>
<text x="31.5" y="122.5">10k</text>
<text x="45.5" y="121.2">10k</text>
<text x="77.2" y="121.2">1k</text>
<text x="9.8" y="126.3">ENC2_B</text>
<text x="32.8" y="131.4">10nF</text>
<text x="46.7" y="131.4">10nF</text>
<text x="55.6" y="126.3">ENC2_A</text>
<text x="87.4" y="126.3">ENC2_BTN</text>
<text x="98.7" y="131.4">DP3_CS</text>
<text x="147.1" y="131.4">DP_MOSI</text>
<text x="187.7" y="127.6">1k</text>
<text x="196.6" y="131.4">FAD3</text>
<text x="230.9" y="127.6">1k</text>
<text x="239.8" y="131.4">FAD4</text>
<text x="78.5" y="132.6">100nF</text>
<text x="147.1" y="133.9">DP_DC</text>
<text x="147.1" y="136.4">DP_RST</text>
<text x="189" y="137.7">100nF</text>
<text x="232.2" y="137.7">100nF</text>
<text x="147.1" y="139">DP_SCK</text>
<text x="248" y="141.5">LED</text>
<text x="266.4" y="144.1">470</text>
<text x="31.5" y="154.2">10k</text>
<text x="45.5" y="154.2">10k</text>
<text x="77.2" y="154.2">10k</text>
<text x="31.5" y="166.9">10k</text>
<text x="45.5" y="165.7">10k</text>
<text x="77.2" y="165.7">1k</text>
<text x="9.8" y="170.7">ENC3_B</text>
<text x="55.6" y="170.7">ENC3_A</text>
<text x="87.4" y="170.7">ENC3_BTN</text>
<text x="32.8" y="175.8">10nF</text>
<text x="46.7" y="175.8">10nF</text>
<text x="78.5" y="177.1">100nF</text>
</g>
<g font-size="2.3">
<text x="123.4" y="20.9">1</text>
<text x="123.4" y="23.4">3</text>
<text x="131.3" y="20.9">2</text>
<text x="131.3" y="23.4">4</text>
<text x="169.2" y="20.9">1</text>
<text x="169.2" y="23.4">3</text>
<text x="177" y="20.9">2</text>
<text x="177" y="23.4">4</text>
<text x="230.2" y="19.6">1</text>
<text x="230.2" y="22.1">2</text>
<text x="234.4" y="20.9">PB12</text>
<text x="234.4" y="23.4">PB13</text>
<text x="245.1" y="23.4">GND</text>
<text x="247.4" y="20.9">5V</text>
<text x="252.5" y="22.1">39</text>
<text x="252.5" y="19.6">40</text>
<text x="56.1" y="24.7">1</text>
<text x="56.1" y="27.2">3</text>
<text x="56.1" y="29.7">5</text>
<text x="64" y="24.7">2</text>
<text x="64" y="27.2">4</text>
<text x="64" y="29.7">6</text>
<text x="123.4" y="25.9">5</text>
<text x="123.4" y="28.5">7</text>
<text x="131.3" y="25.9">6</text>
<text x="131.3" y="28.5">8</text>
<text x="169.2" y="25.9">5</text>
<text x="177" y="25.9">6</text>
<text x="230.2" y="24.7">3</text>
<text x="230.2" y="27.2">4</text>
<text x="230.2" y="29.8">5</text>
<text x="234.4" y="26">PB14</text>
<text x="234.4" y="28.5">PB15</text>
<text x="244.5" y="28.5">PB10</text>
<text x="246.1" y="26">3V3</text>
<text x="252.5" y="29.8">36</text>
<text x="252.5" y="27.2">37</text>
<text x="252.5" y="24.7">38</text>
<text x="123.4" y="31">9</text>
<text x="130" y="31">10</text>
<text x="230.2" y="32.3">6</text>
<text x="230.2" y="34.8">7</text>
<text x="234.4" y="31">PA8</text>
<text x="234.4" y="33.6">PA9</text>
<text x="245.8" y="33.6">PB1</text>
<text x="245.8" y="31">PB2</text>
<text x="252.5" y="34.8">34</text>
<text x="252.5" y="32.3">35</text>
<text x="230.2" y="37.4">8</text>
<text x="230.2" y="39.9">9</text>
<text x="234.4" y="36.1">PA10</text>
<text x="234.4" y="38.7">PA11</text>
<text x="234.4" y="41.2">PA12</text>
<text x="245.8" y="41.2">PA6</text>
<text x="245.8" y="38.7">PA7</text>
<text x="245.8" y="36.1">PB0</text>
<text x="252.5" y="39.9">32</text>
<text x="252.5" y="37.4">33</text>
<text x="229.6" y="42.5">10</text>
<text x="229.6" y="45">11</text>
<text x="229.6" y="47.5">12</text>
<text x="234.4" y="43.7">PA15</text>
<text x="234.4" y="46.3">PB3</text>
<text x="245.8" y="46.3">PA4</text>
<text x="245.8" y="43.7">PA5</text>
<text x="252.5" y="47.5">29</text>
<text x="252.5" y="45">30</text>
<text x="252.5" y="42.5">31</text>
<text x="229.6" y="50.1">13</text>
<text x="229.6" y="52.6">14</text>
<text x="234.4" y="48.8">PB4</text>
<text x="234.4" y="51.4">PB5</text>
<text x="234.4" y="53.9">PB6</text>
<text x="245.8" y="53.9">PA1</text>
<text x="245.8" y="51.4">PA2</text>
<text x="245.8" y="48.8">PA3</text>
<text x="252.5" y="52.6">27</text>
<text x="252.5" y="50.1">28</text>
<text x="123.4" y="57.7">1</text>
<text x="131.3" y="57.7">2</text>
<text x="169.2" y="57.7">1</text>
<text x="177" y="57.7">2</text>
<text x="229.6" y="55.2">15</text>
<text x="229.6" y="57.7">16</text>
<text x="234.4" y="56.4">PB7</text>
<text x="234.4" y="59">PB8</text>
<text x="245.6" y="59">RST</text>
<text x="245.8" y="56.4">PA0</text>
<text x="252.5" y="57.7">25</text>
<text x="252.5" y="55.2">26</text>
<text x="123.4" y="60.2">3</text>
<text x="123.4" y="62.8">5</text>
<text x="123.4" y="65.3">7</text>
<text x="131.3" y="60.2">4</text>
<text x="131.3" y="62.8">6</text>
<text x="131.3" y="65.3">8</text>
<text x="169.2" y="60.2">3</text>
<text x="169.2" y="62.8">5</text>
<text x="177" y="60.2">4</text>
<text x="177" y="62.8">6</text>
<text x="229.6" y="60.2">17</text>
<text x="229.6" y="65.3">19</text>
<text x="229.6" y="62.8">18</text>
<text x="234.4" y="61.5">PB9</text>
<text x="234.4" y="64.1">5V</text>
<text x="244.4" y="64.1">PC14</text>
<text x="244.4" y="61.5">PC15</text>
<text x="252.5" y="65.3">22</text>
<text x="252.5" y="62.8">23</text>
<text x="252.5" y="60.2">24</text>
<text x="56.1" y="69.1">1</text>
<text x="56.1" y="71.7">3</text>
<text x="64" y="69.1">2</text>
<text x="64" y="71.7">4</text>
<text x="123.4" y="67.8">9</text>
<text x="130" y="67.8">10</text>
<text x="229.6" y="67.9">20</text>
<text x="234.4" y="69.1">3V3</text>
<text x="234.4" y="66.6">GND</text>
<text x="244.2" y="69.1">VBAT</text>
<text x="244.4" y="66.6">PC13</text>
<text x="252.5" y="67.9">21</text>
<text x="56.1" y="74.2">5</text>
<text x="64" y="74.2">6</text>
<text x="123.4" y="94.5">1</text>
<text x="131.3" y="94.5">2</text>
<text x="169.2" y="94.5">1</text>
<text x="177" y="94.5">2</text>
<text x="244.1" y="94.5">1</text>
<text x="252" y="94.5">2</text>
<text x="123.4" y="97.1">3</text>
<text x="123.4" y="99.6">5</text>
<text x="131.3" y="97.1">4</text>
<text x="131.3" y="99.6">6</text>
<text x="169.2" y="97.1">3</text>
<text x="169.2" y="99.6">5</text>
<text x="177" y="97.1">4</text>
<text x="177" y="99.6">6</text>
<text x="244.1" y="97.1">3</text>
<text x="244.1" y="99.6">5</text>
<text x="252" y="97.1">4</text>
<text x="252" y="99.6">6</text>
<text x="123.4" y="102.1">7</text>
<text x="123.4" y="104.7">9</text>
<text x="130" y="104.7">10</text>
<text x="131.3" y="102.1">8</text>
<text x="244.1" y="102.1">7</text>
<text x="244.1" y="104.7">9</text>
<text x="250.7" y="104.7">10</text>
<text x="252" y="102.1">8</text>
<text x="56.1" y="113.6">1</text>
<text x="64" y="113.6">2</text>
<text x="56.1" y="116.1">3</text>
<text x="56.1" y="118.6">5</text>
<text x="64" y="116.1">4</text>
<text x="64" y="118.6">6</text>
<text x="123.4" y="131.3">1</text>
<text x="131.3" y="131.3">2</text>
<text x="169.2" y="131.3">1</text>
<text x="177" y="131.3">2</text>
<text x="212.3" y="131.3">1</text>
<text x="220.2" y="131.3">2</text>
<text x="123.4" y="133.9">3</text>
<text x="123.4" y="136.4">5</text>
<text x="131.3" y="133.9">4</text>
<text x="131.3" y="136.4">6</text>
<text x="169.2" y="133.9">3</text>
<text x="169.2" y="136.4">5</text>
<text x="177" y="133.9">4</text>
<text x="177" y="136.4">6</text>
<text x="212.3" y="133.9">3</text>
<text x="212.3" y="136.4">5</text>
<text x="220.2" y="133.9">4</text>
<text x="220.2" y="136.4">6</text>
<text x="123.4" y="139">7</text>
<text x="123.4" y="141.5">9</text>
<text x="130" y="141.5">10</text>
<text x="131.3" y="139">8</text>
<text x="277.1" y="139">1</text>
<text x="277.1" y="141.5">3</text>
<text x="285" y="139">2</text>
<text x="285" y="141.5">4</text>
<text x="277.1" y="144">5</text>
<text x="285" y="144">6</text>
<text x="56.1" y="158">1</text>
<text x="56.1" y="160.6">3</text>
<text x="64" y="158">2</text>
<text x="64" y="160.6">4</text>
<text x="56.1" y="163.1">5</text>
<text x="64" y="163.1">6</text>
</g>
<g font-size="1.6" fill="#000080">
<text x="168.7" y="17.2">P25</text>
<text x="55.6" y="21">P12</text>
<text x="168.7" y="54">P26</text>
<text x="55.6" y="65.5">P18</text>
<text x="168.7" y="90.9">P27</text>
<text x="55.6" y="109.9">P19</text>
<text x="168.7" y="127.7">P28</text>
<text x="211.8" y="127.7">P13</text>
<text x="276.6" y="135.3">P7</text>
<text x="266.4" y="139.1">R1</text>
<text x="55.6" y="154.4">P20</text>
</g>
</svg>
